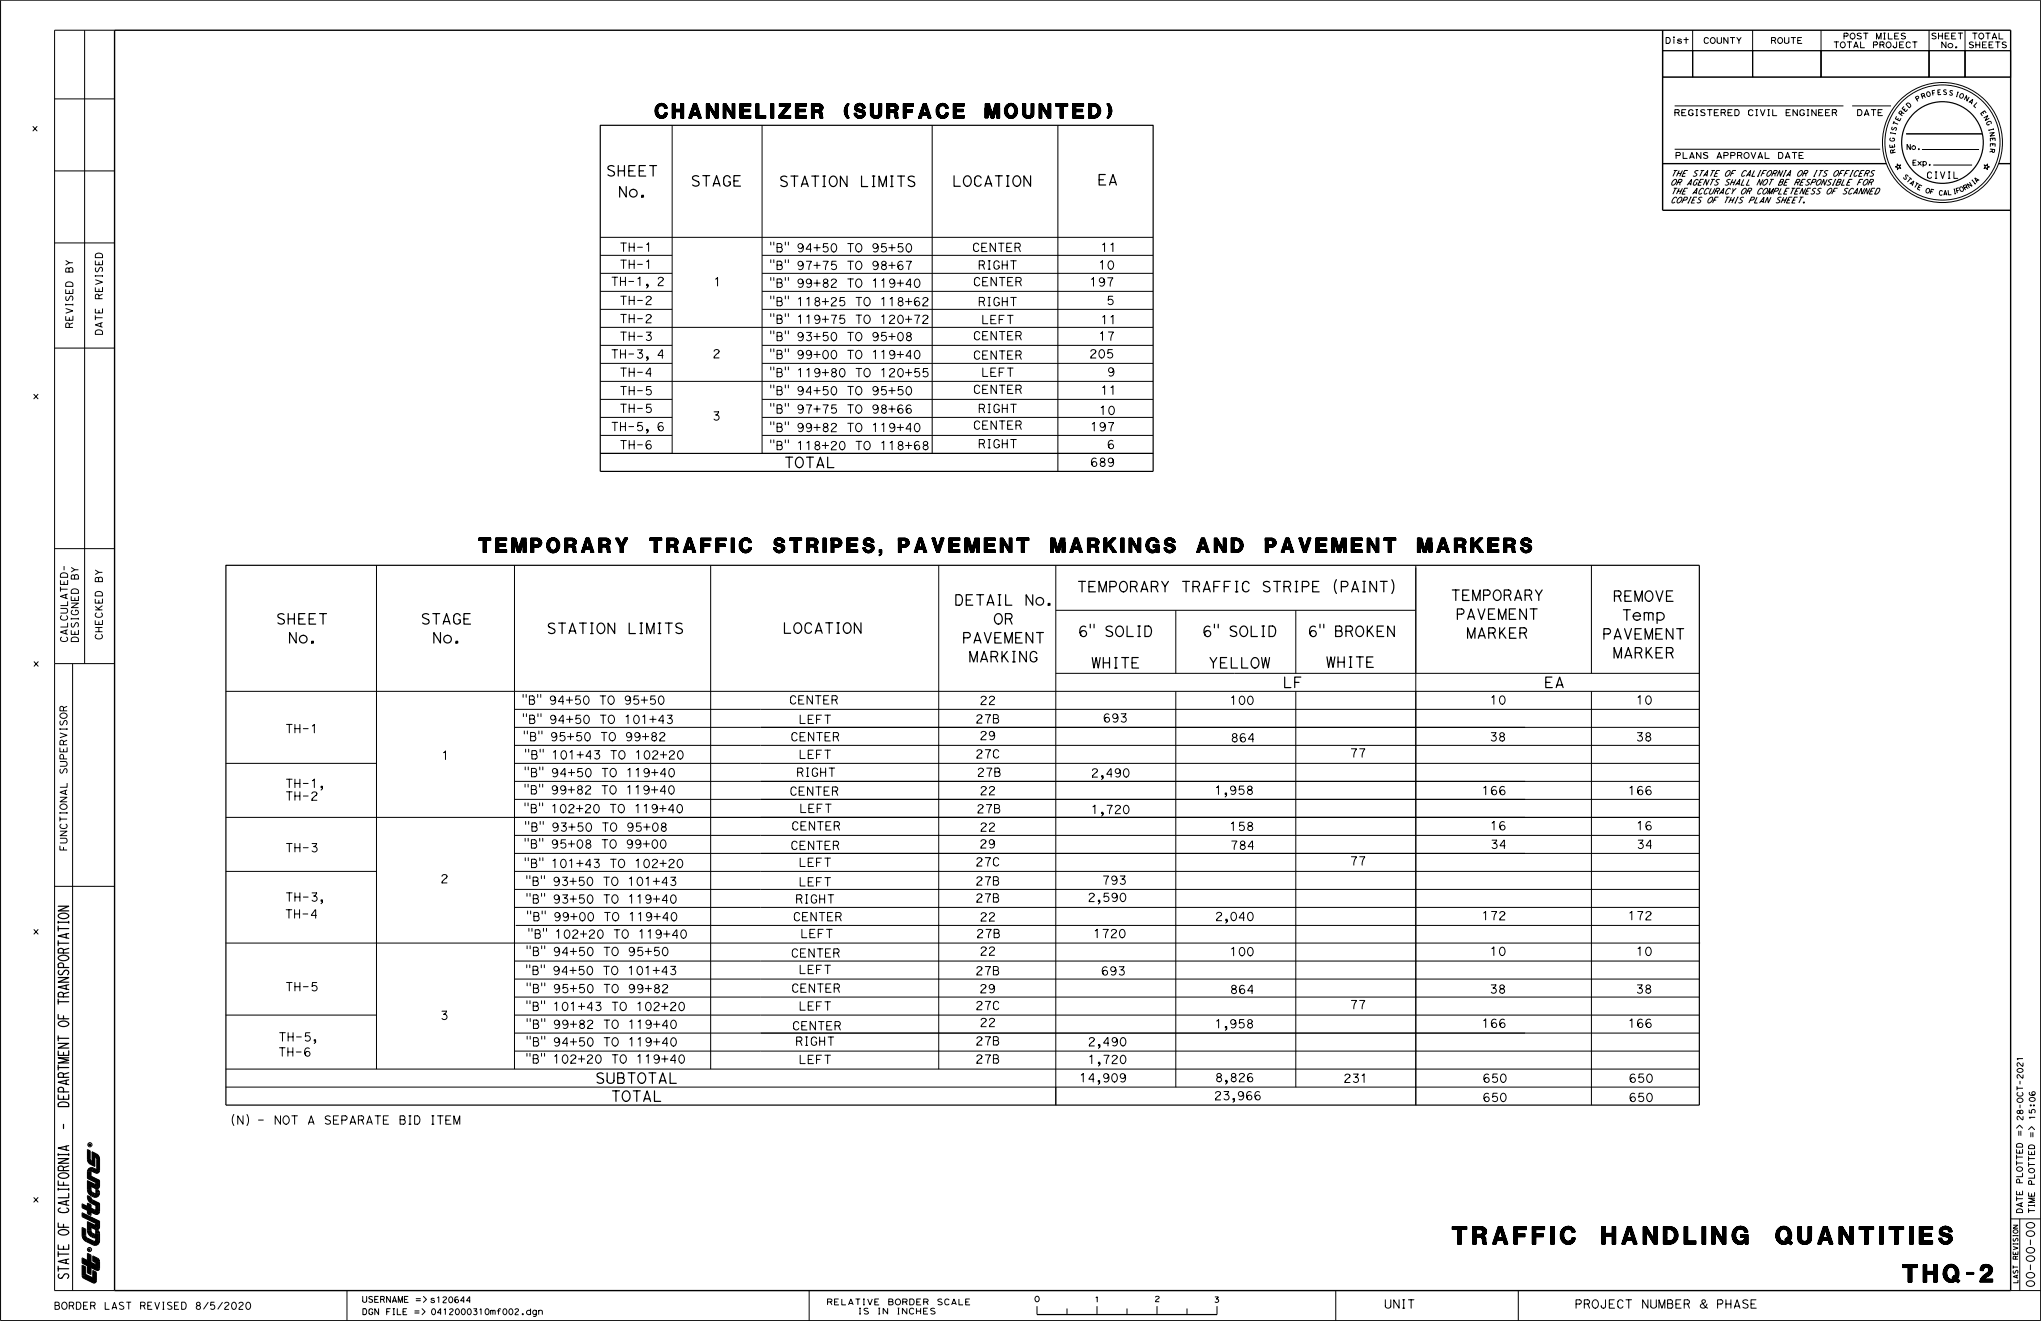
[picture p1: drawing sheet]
<svg xmlns="http://www.w3.org/2000/svg" width="432mm" height="279mm" viewBox="0 0 432 279" stroke-linecap="round" stroke-linejoin="round" font-family="sans-serif">
<g fill="none" stroke="#000" stroke-width=".21">
<path d="M.1 0h431.6v279.3h-431.6zM17.9 6.4v134M24.2 6.4h-12.7v266.6h12.7M351.7 10.7h6.4v5.6h-6.4zM351.7 16.3h73.7M351.7 10.7h73.7M358.1 6.4v9.9M358.1 10.7h12.7v5.6h-12.7zM370.8 10.7h14.5v5.6h-14.5zM370.8 6.4v9.9M385.3 6.4v9.9M385.3 10.7h22.8v5.6h-22.8z"/>
<path d="M407.7 19.5a.45 .45 0 0 1 .7 .3 .45 .45 0 0 1-.6 .5l-.2-.3zM408.1 6.4v9.9M408.1 10.7h7.6v5.6h-7.6zM409.3 19.6l-.4 .1M409.4 19.1l-.6 .1 .1 1M410.4 19.5h-.4M410.5 19h-.5v1h.7M411.8 19.1a.32 .32 0 0 0-.4-.1 .32 .32 0 0 0-.2 .4 .32 .32 0 0 0 .4 .1 .3 .3 0 0 1 .1 .5 .3 .3 0 0 1-.5-.1M413.1 19.3a.31 .31 0 0 0-.3-.2 .31 .31 0 0 0-.3 .4 .31 .31 0 0 0 .4 .2l.2 .2-.2 .2-.5-.1M414.1 19.4l.3 .1M414.2 19.5l-.3 .9M414.8 19.9a.46 .46 0 0 1 .6 .4 .46 .46 0 0 1-.6 .5l-.2-.4z"/>
<path d="M415.7 6.4v9.9M415.7 10.7h9.7v5.6h-9.7zM11.5 20.9h12.7M11.5 36.1h12.7M142.2 26.5v69.4M161.2 26.5v69.4M197.2 26.5v69.4M223.8 26.5v73.2M354.3 31.6h43.5M354.3 22.4h35.7M391.8 22.4h8.3M393 23.2h.5a.67 .67 0 0 1 .4 .6 .67 .67 0 0 1-.4 .7h-.5z"/>
<path d="M394.4 24.5l.5-1.3 .5 1.3M394.6 24.1h.7M395.9 23.2h1M396.4 23.2v1.3M397.3 23.8h.6M398.2 23.2h-.9v1.3h.9M401.4 34.7l.3 .3 .4-.1-.3 .4 .3 .3-.4-.1-.3 .4v-.5l-.4-.1 .4-.2zM402.3 23.9v-.3l-.2-.1-.4 .4 .8 .6M402.8 22.5l-.4 .4 .8 .7 .4-.4M402.9 24l-.6-.1-.2 .3M403.1 23l-.3 .3M403.3 22.1l.2-.3a.57 .57 0 0 1 .6 .2 .57 .57 0 0 1 .1 .6l-.3 .2z"/>
<path d="M403.3 28.3h16M403.7 37.4a.32 .32 0 0 0-.2-.4 .32 .32 0 0 0-.4 .2 .32 .32 0 0 0 .2 .4v.2l-.2 .1-.4-.4M404 37.5l.5 .5M404 38.9l.9-.6-.3 1M404.2 37.7l-.7 .8M404.2 38.8l.5 .3M405.4 38.6l.5 .4M405.5 21l.4-.3-.1-.3-.6 .2 .5 .8M405.6 38.8l-.5 .8M405.9 39.5l.3 .2M406.6 20.4l.4-.2 .4 .4M406.6 31.6h12.1"/>
<path d="M406.6 39.3l-.5-.2-.5 .9 .6 .3M407 20.2l.1-.1-.1-.3-.6 .1 .4 1M409 34.9h8.2M413.5 40l.1 1M413.6 40h-.3M413.8 20.4l.3 .1M414.4 39.7l-.6 .2 .3 1M414.7 39.6a.45 .45 0 0 1 .7 .3 .45 .45 0 0 1-.5 .6l-.3-.4zM415.6 39.8l.3-.2 .5 .3M415.9 39.6l.1-.3-.1-.2-.6 .2 .5 .9M416.5 21.7l.9-.7-.3 1M416.6 20.5l-.5 .9-.1-1.2-.4 .9"/>
<path d="M416.7 38.5l.5 .9-1.1-.5 .6 .8M416.7 21.5l.5 .3M417.2 38.1l.7 .8M417.3 38l-.1 .2M418 38.8l-.2 .2M418.3 21.7l-.7 .7 .4 .4M418.5 38l-.4 .4M418.7 38.1l-.9-.5 .4 1M419.4 23.7l.3 .4M419.8 34.9l.4 .1 .3-.3v.4l.4 .2-.4 .1-.1 .5-.2-.4-.5 .1 .3-.3zM420.2 23.9l-.3-.5-.9 .6 .4 .5M11.5 51.4h12.7"/>
<path d="M14 59.8l.5-.2 .7 .1 .2 .3v.6h-1.5zM20.3 53.8l.5-.3 .6 .2 .3 .2v.6h-1.5zM127 57.8h15.2M127 50.2h117M127 54h15.2M161.2 57.8h82.8M161.2 54h82.8M413.8 41h-.3M414.4 40.3l-.4 .1M11.5 73.6h12.7M13.9 64.4h1.5M13.9 64.2v.4"/>
<path d="M14 62.7a.45 .45 0 0 0-.2 .6 .45 .45 0 0 0 .6 .2l.1-.2a.5 .5 0 0 1 .2-.6 .5 .5 0 0 1 .6 0l.1 .4-.2 .5M15.4 64.2v.4M20.3 70l.5-.2 .6 .1 .3 .3v.5h-1.5zM127 65.4h15.2M127 61.6h15.2M127 69.2h117M127 73h15.2M127 76.9h15.2M161.2 65.4h82.8M161.2 61.6h82.8M161.2 73h82.8M161.2 76.9h82.8"/>
<path d="M127 95.9h117M127 80.7h117M127 84.5h15.2M127 88.3h15.2M127 92.1h15.2M161.2 84.5h82.8M161.2 88.3h82.8M161.2 92.1h82.8M11.5 116h12.7M79.7 119.6v106.5M108.8 119.6v106.5M150.4 119.6v106.5"/>
<path d="M198.6 119.6v106.5M223.4 119.6v114.1M299.5 119.6v114.1M336.7 119.6v22.8M13.1 130.2a.55 .55 0 0 0-.2 .8 .55 .55 0 0 0 .7 .2 .52 .52 0 0 0 .7-.4 .52 .52 0 0 0-.3-.6M14.3 127.2v.9h-1.5M15.1 130.9h1.5M15.1 130.7v.4M15.1 127.6h1.5l-1.5 .9h1.5M15.4 129.1a.55 .55 0 0 0-.2 .7 .55 .55 0 0 0 .7 .2 .52 .52 0 0 0 .7-.3 .52 .52 0 0 0-.3-.6h-.3v.2M16.6 130.7v.4M20.1 133.6h1.6"/>
<path d="M20.1 132.7h1.6M20.3 125.3l.5-.2 .6 .1 .3 .3v.5h-1.6zM20.9 132.7v.9M223.4 129.1h76.1M248.8 129.1v13.3M274.1 129.1v13.3M11.5 140.4h12.7M12.7 154v.4M12.7 154.2h1.5M12.8 152.5a.45 .45 0 0 0-.2 .5 .45 .45 0 0 0 .6 .3l.1-.3a.5 .5 0 0 1 .2-.5 .5 .5 0 0 1 .6 0l.1 .4-.2 .4M12.8 151a.69 .69 0 0 1 1-.2 .69 .69 0 0 1 .2 1 .7 .7 0 0 1-.9 .1 .7 .7 0 0 1-.3-.9zM14.2 154v.4"/>
<path d="M15.4 140.4v132.6M47.8 146.2h311.7M108.8 153.8h250.7M108.8 157.6h250.7M108.8 150h250.7M223.4 142.4h136.1M248.8 146.2v83.7M274.1 146.2v83.7M336.7 146.2v87.5M12.7 172.7v1M12.7 173.2h1.5M13 174.3a.55 .55 0 0 0-.2 .8 .55 .55 0 0 0 .7 .1 .52 .52 0 0 0 .7-.3 .52 .52 0 0 0-.3-.6"/>
<path d="M13.4 160.5v-.6a.39 .39 0 0 0-.3-.3 .39 .39 0 0 0-.4 .3v.6h1.5M14.2 165.6v.9h-1.5M47.8 161.5h31.9M47.8 172.9h311.7M108.8 161.5h250.7M108.8 165.3h250.7M108.8 169.1h250.7M108.8 176.7h250.7M11.5 187.5h12.7M47.8 184.3h31.9M47.8 199.5h311.9M108.8 191.9h250.7"/>
<path d="M108.8 180.5h250.7M108.8 188.1h250.7M108.8 184.3h250.7M109.1 195.7h250.4M47.8 214.7h31.9M108.8 203.3h250.7M108.8 207.1h250.7M108.8 218.5h250.7M108.8 210.9h250.7M108.8 214.7h250.7M47.8 226.1h311.7M47.8 229.9h311.7"/>
<path d="M108.8 222.3h250.7M427.4 228.6v.7M428 223.9h-1.3l.3 .3M428 236.1v.7l-.5-.3a.43 .43 0 0 0-.7-.3l-.1 .4 .3 .2M428 224.8v.7l-.5-.3a.43 .43 0 0 0-.7-.3l-.1 .3 .3 .3M430.6 236.3h-1.3l.2 .3M427.9 248.1v.8h-1.3M430.4 248.4v.8h-1.2M430.4 253.4h-1.2l1.2 .5-1.2 .4h1.2M73.4 273v6.3M171.2 273v6.3M225.7 276.8v1.2"/>
<path d="M238.4 276.8v1.2M251.1 276.8v1.2M282.6 273v6.3M321.2 273v6.3"/>
<circle cx="411" cy="30.1" r="12.7"/>
<circle cx="411" cy="30.1" r="12.2"/>
<circle cx="427" cy="235.2" r=".31"/>
<circle cx="427.6" cy="235.2" r=".36"/>
</g>
<g fill="none" stroke="#000" stroke-width=".25">
<path d="M127 26.5h117v73.2h-117zM47.8 119.6h311.7v114.1h-311.7zM12.3 191.7h2.2l-2.2 1h2.2M12.4 193.5l.6-.3a1.09 1.09 0 0 1 1.5 .6 1.44 1.44 0 0 1-2.2 0zM14 197.6v.7M14.5 197.4l-2.2 .6 2.2 .5M12.3 206.8h2.2l-2.2 .9h2.2M12.4 216.3l.6-.3a1.09 1.09 0 0 1 1.5 .6 1.44 1.44 0 0 1-2.2 0zM12.4 202.4l.6-.3a1.09 1.09 0 0 1 1.5 .6 1.44 1.44 0 0 1-2.2 0zM14 208.4v.8M14.5 208.3l-2.2 .5 2.2 .5M12.3 220.7h2.2l-2.2 1h2.2"/>
<path d="M14 228.5v.8M14.5 228.4l-2.2 .5 2.2 .5M14.5 223.7h-2.2l2.2 .6-2.2 .5h2.2M12.3 245.1h2.2l-2.2 .9h2.2M219.4 278h38.1"/>
<circle cx="411" cy="30.1" r="8.6"/>
</g>
<path d="M24.2 6.4h401.2v266.6h-401.2zM351.7 6.4v38.1h73.7M351.7 34.6h47.4M422.8 34.6h2.6" fill="none" stroke="#000" stroke-width=".3"/>
<text font-size="25.4" x="17.1" y="263.7">I</text>
<text font-size="22.9" x="425.4" y="272.8">r</text>
<text font-size="8.5" x="17" y="271.7">It</text>
<text font-size="6.7" x="392.8" y="31">°'&quot;1,~\1</text>
<text font-size="6.5" x="407.5" y="44.2">-</text>
<g font-size="5.2">
<text x="307.2" y="263.4">TRAFFIC</text>
<text x="338.7" y="263.4">HANDLING</text>
<text x="375.6" y="263.4">QUANTITIES</text>
<text x="402.5" y="271.2">THQ-2</text>
</g>
<g font-size="5.1">
<text x="138.5" y="25.1">CHANNELIZER</text>
<text x="178.6" y="25.1">&lt;SURFACE</text>
<text x="208.4" y="25.1">MOUNTED&gt;</text>
<text x="101.2" y="117">TEMPORARY</text>
<text x="137.4" y="117">TRAFFIC</text>
<text x="163.6" y="117">STRIPES, PAVEMENT</text>
<text x="222.2" y="117">MARKINGS</text>
<text x="253.1" y="117">AND</text>
<text x="267.7" y="117">PAVEMENT</text>
<text x="299.8" y="117">MARKERS</text>
</g>
<g font-size="4.3">
<text x="128.4" y="37.4">SHEET</text>
<text x="166.1" y="99.2">TOTAL</text>
<text x="228.1" y="125.4">TEMPORARY TRAFFIC STRIPE (PAINT)</text>
<text x="202.1" y="128.2">DETAIL No.</text>
<text x="307.1" y="127.2">TEMPORARY</text>
<text x="308.1" y="131.2">PAVEMENT</text>
<text x="341.4" y="127.5">REMOVE</text>
<text x="343.3" y="131.4">Temp</text>
<text x="58.6" y="132.3">SHEET</text>
<text x="61.2" y="136.2">No.</text>
<text x="89.2" y="132.3">STAGE</text>
<text x="91.7" y="136.2">No.</text>
<text x="115.8" y="134.3">STATION LIMITS</text>
<text x="165.8" y="134.2">LOCATION</text>
<text x="203.7" y="136.2">PAVEMENT</text>
<text x="210.2" y="132.3">OR</text>
<text x="228.3" y="134.9">6</text>
<text x="233.8" y="134.9">SOLID</text>
<text x="254.5" y="134.9">6</text>
<text x="260.1" y="134.9">SOLID</text>
<text x="276.8" y="134.9">6</text>
<text x="282.4" y="134.9">BROKEN</text>
<text x="310.3" y="135.3">MARKER</text>
<text x="339.2" y="135.4">PAVEMENT</text>
<text x="205" y="140.3">MARKING</text>
<text x="231" y="141.5">WHITE</text>
<text x="255.8" y="141.5">YELLOW</text>
<text x="280.6" y="141.4">WHITE</text>
<text x="341.3" y="139.4">MARKER</text>
<text x="271.7" y="145.7">LF</text>
<text x="326.9" y="145.7">EA</text>
</g>
<text font-size="4" x="18.5" y="265.8">•</text>
<text font-size="3.5" x="12.1" y="196.6">;::</text>
<g font-size="3.4">
<text x="130.9" y="41.9">No.</text>
<text x="146.3" y="39.6">STAGE</text>
<text x="165" y="39.7">STATION</text>
<text x="182" y="39.7">LIMITS</text>
<text x="201.7" y="39.6">LOCATION</text>
<text x="232.3" y="39.3">EA</text>
<text x="126.2" y="229.4">SUBTOTAL</text>
<text x="129.4" y="233.2">TOTAL</text>
</g>
<text font-size="3.2" x="426.5" y="240.5">&quot;&quot;</text>
<g font-size="3.1">
<text x="20.1" y="59.8">;:</text>
<text x="425.8" y="265.4">~o</text>
</g>
<g font-size="3">
<text x="12.6" y="172.3">2</text>
<text x="426.7" y="228.3">2</text>
</g>
<text font-size="2.9" x="359.6" y="277">&amp; PHASE</text>
<g font-size="2.7">
<text x="131.2" y="53.3">TH-1</text>
<text x="162.9" y="53.4">&quot;B&quot; 94+50</text>
<text x="179.3" y="53.5">TO</text>
<text x="184.5" y="53.5">95+50</text>
<text x="205.8" y="53.3">CENTER</text>
<text x="233.1" y="53.3">11</text>
<text x="131.2" y="56.9">TH-1</text>
<text x="162.9" y="57.1">&quot;B&quot; 97+75</text>
<text x="179.3" y="57.2">TO</text>
<text x="184.5" y="57.2">98+67</text>
<text x="207" y="57.1">RIGHT</text>
<text x="232.6" y="57.1">10</text>
<text x="129.3" y="60.5">TH-1,</text>
<text x="131.2" y="64.5">TH-2</text>
<text x="139.2" y="60.5">2</text>
<text x="151.2" y="60.6">1</text>
<text x="162.9" y="60.9">&quot;B&quot; 99+82</text>
<text x="162.9" y="64.7">&quot;B&quot; 118+25</text>
<text x="179.3" y="61">TO</text>
<text x="181.1" y="64.7">TO</text>
<text x="184.6" y="61">119+40</text>
<text x="186.4" y="64.7">118+62</text>
<text x="206" y="60.6">CENTER</text>
<text x="207" y="64.8">RIGHT</text>
<text x="230.8" y="60.7">197</text>
<text x="234.3" y="64.6">5</text>
<text x="131.2" y="68.3">TH-2</text>
<text x="162.9" y="68.5">&quot;B&quot; 119+75</text>
<text x="181.1" y="68.5">TO</text>
<text x="186.4" y="68.5">120+72</text>
<text x="207.8" y="68.6">LEFT</text>
<text x="233.2" y="68.7">11</text>
<text x="129.3" y="75.9">TH-3, 4</text>
<text x="131.2" y="72.1">TH-3</text>
<text x="151" y="75.9">2</text>
<text x="162.9" y="72.2">&quot;B&quot; 93+50</text>
<text x="162.9" y="76">&quot;B&quot; 99+00</text>
<text x="179.3" y="72.2">TO</text>
<text x="179.3" y="76">TO</text>
<text x="184.5" y="72.2">95+08</text>
<text x="184.7" y="76">11 9+40</text>
<text x="206" y="72.1">CENTER</text>
<text x="206" y="76.2">CENTER</text>
<text x="230.7" y="75.9">205</text>
<text x="232.6" y="72.2">17</text>
<text x="131.2" y="79.7">TH-4</text>
<text x="131.2" y="83.6">TH-5</text>
<text x="162.9" y="79.8">&quot;B&quot; 11 9+80</text>
<text x="162.9" y="83.6">&quot;B&quot; 94+50</text>
<text x="179.3" y="83.7">TO</text>
<text x="181.1" y="79.8">TO</text>
<text x="184.5" y="83.7">95+50</text>
<text x="186.4" y="79.8">120+55</text>
<text x="206" y="83.5">CENTER</text>
<text x="207.8" y="79.8">LEFT</text>
<text x="233.2" y="83.6">11</text>
<text x="234.4" y="79.7">9</text>
<text x="131.2" y="87.3">TH-5</text>
<text x="151" y="89.1">3</text>
<text x="162.9" y="87.5">&quot;B&quot; 97+75</text>
<text x="179.3" y="87.5">TO</text>
<text x="184.5" y="87.5">98+66</text>
<text x="207" y="87.5">RIGHT</text>
<text x="232.8" y="87.9">10</text>
<text x="129.3" y="91.3">TH-5, 6</text>
<text x="131.2" y="95.1">TH-6</text>
<text x="162.9" y="91.5">&quot;B&quot; 99+82</text>
<text x="162.9" y="95.2">&quot;B&quot; 118+20</text>
<text x="179.3" y="91.5">TO</text>
<text x="181.1" y="95.3">TO</text>
<text x="184.7" y="91.5">11 9+40</text>
<text x="186.4" y="95.3">118+68</text>
<text x="206" y="91">CENTER</text>
<text x="207" y="95">RIGHT</text>
<text x="231" y="91.4">197</text>
<text x="234.4" y="95.1">6</text>
<text x="230.8" y="98.9">689</text>
<text x="110.5" y="149.1">&quot;B&quot; 94+50</text>
<text x="126.9" y="149.1">TO</text>
<text x="132.2" y="149.1">95+50</text>
<text x="167.1" y="149.2">CENTER</text>
<text x="207.5" y="149.3">22</text>
<text x="260.4" y="149.2">100</text>
<text x="315.4" y="149.2">10</text>
<text x="346.4" y="149.2">10</text>
<text x="60.5" y="155.1">TH-1</text>
<text x="110.6" y="153.2">&quot;B&quot; 94+50</text>
<text x="126.9" y="153.2">TO</text>
<text x="132.3" y="153.2">101 +43</text>
<text x="169.2" y="153.2">LEFT</text>
<text x="206.6" y="153.1">27B</text>
<text x="233.5" y="153">693</text>
<text x="93.7" y="160.9">1</text>
<text x="110.8" y="156.9">&quot;B&quot; 95+50</text>
<text x="111.1" y="160.7">&quot;B&quot; 101 +43</text>
<text x="127.1" y="156.9">TO</text>
<text x="129.2" y="160.7">TO</text>
<text x="132.4" y="156.9">99+82</text>
<text x="134.5" y="160.7">102+20</text>
<text x="167.4" y="157">CENTER</text>
<text x="169.2" y="160.7">LEFT</text>
<text x="206.6" y="160.6">27C</text>
<text x="207.5" y="156.7">29</text>
<text x="260.6" y="157.1">864</text>
<text x="285.8" y="160.3">77</text>
<text x="315.4" y="157">38</text>
<text x="346.3" y="157">38</text>
<text x="60.5" y="166.7">TH-1,</text>
<text x="111" y="164.4">&quot;B&quot; 94+50</text>
<text x="127.3" y="164.4">TO</text>
<text x="132.6" y="164.4">119+40</text>
<text x="168.6" y="164.4">RIGHT</text>
<text x="206.9" y="164.4">27B</text>
<text x="231" y="164.6">2,490</text>
<text x="60.5" y="169.3">TH-2</text>
<text x="110.9" y="168.1">&quot;B&quot; 99+82</text>
<text x="110.9" y="172">&quot;B&quot; 102+20</text>
<text x="127.3" y="168.1">TO</text>
<text x="129" y="172">TO</text>
<text x="132.6" y="168.1">11 9+40</text>
<text x="134.4" y="172">11 9+40</text>
<text x="167.2" y="168.5">CENTER</text>
<text x="169.3" y="172">LEFT</text>
<text x="206.8" y="172.1">27B</text>
<text x="207.5" y="168.4">22</text>
<text x="231" y="172.3">1,720</text>
<text x="257.2" y="168.3">1,958</text>
<text x="313.7" y="168.3">166</text>
<text x="344.7" y="168.3">166</text>
<text x="110.9" y="179.6">&quot;B&quot; 95+08</text>
<text x="111.1" y="176">&quot;B&quot; 93+50</text>
<text x="127.3" y="179.6">TO</text>
<text x="127.4" y="176">TO</text>
<text x="132.6" y="179.6">99+00</text>
<text x="132.7" y="176">95+08</text>
<text x="167.4" y="179.9">CENTER</text>
<text x="167.6" y="175.8">CENTER</text>
<text x="207.4" y="179.6">29</text>
<text x="207.5" y="176.1">22</text>
<text x="260.3" y="175.9">158</text>
<text x="260.5" y="179.9">784</text>
<text x="315.5" y="175.7">16</text>
<text x="315.6" y="179.6">34</text>
<text x="346.4" y="175.7">16</text>
<text x="346.5" y="179.6">34</text>
<text x="60.5" y="180.3">TH-3</text>
<text x="111" y="183.7">&quot;B&quot; 101 +43</text>
<text x="129.1" y="183.7">TO</text>
<text x="134.4" y="183.7">102+20</text>
<text x="169.2" y="183.5">LEFT</text>
<text x="206.6" y="183.4">27C</text>
<text x="285.8" y="183.3">77</text>
<text x="60.5" y="190.8">TH-3,</text>
<text x="93.4" y="187">2</text>
<text x="111.3" y="187.4">&quot;B&quot; 93+50</text>
<text x="111.4" y="191.2">&quot;B&quot; 93+50</text>
<text x="127.6" y="187.5">TO</text>
<text x="127.7" y="191.2">TO</text>
<text x="133" y="187.5">101+43</text>
<text x="133.1" y="191.2">119+40</text>
<text x="168.4" y="191.3">RIGHT</text>
<text x="169.2" y="187.6">LEFT</text>
<text x="206.6" y="187.4">27B</text>
<text x="206.6" y="191.1">27B</text>
<text x="230.3" y="191">2,590</text>
<text x="233.4" y="187.3">793</text>
<text x="60.4" y="194.4">TH-4</text>
<text x="111.5" y="195">&quot;B&quot; 99+00</text>
<text x="127.8" y="195">TO</text>
<text x="133.2" y="195">11 9+40</text>
<text x="167.9" y="195.1">CENTER</text>
<text x="207.5" y="195.1">22</text>
<text x="257.2" y="195">2,040</text>
<text x="313.8" y="194.8">172</text>
<text x="344.7" y="194.8">172</text>
<text x="111.4" y="202.3">&quot;B&quot; 94+50</text>
<text x="111.8" y="198.6">&quot;B&quot;</text>
<text x="117.7" y="198.6">102+20</text>
<text x="127.7" y="202.3">TO</text>
<text x="129.8" y="198.6">TO</text>
<text x="133" y="202.3">95+50</text>
<text x="135.3" y="198.6">119+40</text>
<text x="167.5" y="202.7">CENTER</text>
<text x="169.5" y="198.6">LEFT</text>
<text x="206.7" y="198.6">27B</text>
<text x="207.5" y="202.3">22</text>
<text x="231.5" y="198.6">1720</text>
<text x="260.4" y="202.4">100</text>
<text x="315.4" y="202.3">10</text>
<text x="346.4" y="202.3">10</text>
<text x="12.1" y="205">a..</text>
<text x="60.5" y="209.7">TH-5</text>
<text x="111.3" y="206.3">&quot;B&quot; 94+50</text>
<text x="127.6" y="206.3">TO</text>
<text x="133" y="206.3">101 +43</text>
<text x="169.2" y="206.2">LEFT</text>
<text x="206.6" y="206.5">27B</text>
<text x="233" y="206.5">693</text>
<text x="93.4" y="215.9">3</text>
<text x="111.4" y="210.1">&quot;B&quot; 95+50</text>
<text x="111.4" y="213.9">&quot;B&quot; 101 +43</text>
<text x="127.7" y="210.1">TO</text>
<text x="129.4" y="213.9">TO</text>
<text x="133" y="210.1">99+82</text>
<text x="134.8" y="213.9">102+20</text>
<text x="167.6" y="210.1">CENTER</text>
<text x="169.2" y="213.9">LEFT</text>
<text x="206.6" y="213.8">27C</text>
<text x="207.4" y="210.2">29</text>
<text x="260.5" y="210.4">864</text>
<text x="285.8" y="213.7">77</text>
<text x="315.4" y="210.3">38</text>
<text x="346.3" y="210.3">38</text>
<text x="59" y="220.4">TH-5,</text>
<text x="111.4" y="217.7">&quot;B&quot; 99+82</text>
<text x="111.4" y="221.5">&quot;B&quot; 94+50</text>
<text x="127.7" y="217.7">TO</text>
<text x="127.7" y="221.5">TO</text>
<text x="133.1" y="217.7">11 9+40</text>
<text x="133.1" y="221.5">11 9+40</text>
<text x="167.7" y="218.1">CENTER</text>
<text x="168.4" y="221.4">RIGHT</text>
<text x="206.6" y="221.3">27B</text>
<text x="207.5" y="217.4">22</text>
<text x="230.3" y="221.5">2,490</text>
<text x="257.3" y="217.7">1,958</text>
<text x="313.7" y="217.6">166</text>
<text x="344.7" y="217.6">166</text>
<text x="12.2" y="223.5">w</text>
<text x="59" y="223.5">TH-6</text>
<text x="117.2" y="225.1">102+20</text>
<text x="129.4" y="225.1">TO</text>
<text x="134.8" y="225.1">119+40</text>
<text x="169.2" y="225.2">LEFT</text>
<text x="206.6" y="225.1">27B</text>
<text x="230.4" y="225.2">1,720</text>
<text x="12.1" y="231.3">a..</text>
<text x="228.6" y="229.1">14,909</text>
<text x="257.1" y="232.9">23,966</text>
<text x="257.3" y="229.1">8,826</text>
<text x="284.5" y="229.2">231</text>
<text x="313.8" y="229.2">650</text>
<text x="313.8" y="233.2">650</text>
<text x="344.7" y="229.2">650</text>
<text x="344.7" y="233.2">650</text>
<text x="49" y="237.9">(N) -</text>
<text x="58.1" y="237.9">NOT</text>
<text x="65.2" y="238.1">A SEPARATE</text>
<text x="84.5" y="238.1">BID</text>
<text x="91.2" y="238.1">ITEM</text>
<text x="12.2" y="264.5">w</text>
<text x="11.6" y="277.2">BORDER</text>
<text x="22.2" y="277.1">LAST REV ISED</text>
<text x="41.5" y="277.1">8/5/2020</text>
<text x="292.9" y="277">UNIT</text>
<text x="333.3" y="277">PROJECT</text>
<text x="347.4" y="277">NUMBER</text>
</g>
<g font-size="2.6">
<text x="112.7" y="224.4">8</text>
<text x="12.2" y="232.8">w</text>
</g>
<g font-size="2.5">
<text x="12.2" y="201.8">c:::</text>
<text x="12.2" y="211.1">c:::</text>
<text x="12.2" y="228.2">c:::</text>
</g>
<text font-size="2.4" x="429.4" y="234.6">..</text>
<g font-size="2.3">
<text x="426.5" y="244.3">Ww</text>
<text x="12.2" y="247.9">c:::</text>
<text x="426.5" y="248.1">Oo</text>
<text x="426.5" y="253.1">Ww</text>
<text x="175.1" y="276.2">R[L ATIV[</text>
<text x="181.7" y="278.2">IS</text>
<text x="185.8" y="278.2">IN INC H~S</text>
<text x="188" y="276.2">BORD[ R SC AL[</text>
</g>
<g font-size="2.2">
<text x="13.8" y="66.5">&gt;</text>
<text x="12.7" y="156.4">&gt;</text>
<text x="426.5" y="246.9">&gt;--r-</text>
<text x="426.5" y="255.7">«-</text>
</g>
<g font-size="2.1">
<text x="20.1" y="56.1">w</text>
<text x="13.9" y="62.2">w</text>
<text x="20.1" y="61.8">w</text>
<text x="13.9" y="67.9">w</text>
<text x="20.1" y="69.3">&lt;t</text>
<text x="20.1" y="66.3">w</text>
<text x="12.7" y="123.8">w</text>
<text x="12.7" y="127">&lt;t w</text>
<text x="20.1" y="127.7">w</text>
<text x="12.7" y="134.4">&lt;t w</text>
<text x="20.1" y="132.2">w</text>
<text x="12.7" y="168.2">&lt;t</text>
<text x="426.7" y="232">uw</text>
</g>
<g font-size="2">
<text x="352.3" y="9.5">Dist I</text>
<text x="360.4" y="9.4">COUNTY</text>
<text x="374.7" y="9.3">ROUTE</text>
<text x="387.9" y="10.2">TOTAL</text>
<text x="390" y="8.5">POST</text>
<text x="396.2" y="10.2">PROJECT</text>
<text x="396.8" y="8.5">MILES</text>
<text x="408" y="8.5">ISHEETI</text>
<text x="410.7" y="10.2">No.</text>
<text x="416.5" y="10.2">SHEETS</text>
<text x="417.3" y="8.5">TOTAL</text>
<text x="354.3" y="24.6">REGISTERED</text>
<text x="369.8" y="24.6">CIVIL</text>
<text x="377.7" y="24.6">ENGINEER</text>
<text x="354.4" y="33.6">PLANS</text>
<text x="363.1" y="33.6">APPROVAL</text>
<text x="376.2" y="33.6">DATE</text>
<text x="407.6" y="37.4">CIVIL</text>
<text x="13.9" y="56.4">&gt;-</text>
<text x="13.5" y="121.6">' &gt;-</text>
<text x="20.1" y="121.8">&gt;-</text>
<text x="426.7" y="233.2">oo</text>
<text x="76.6" y="275.7">USERNAME =&gt;s12064</text>
<text x="98.7" y="275.7">4</text>
<text x="231.7" y="275.7">1</text>
<text x="76.6" y="278.3">DGN</text>
<text x="81.7" y="278.3">FILE=&gt; 0412000310mf002 . dgn</text>
</g>
<g font-size="1.9">
<text x="404.7" y="35.1">Exp. _ _</text>
<text x="353.6" y="39.3">OR ACENTS SHALL</text>
<text x="353.8" y="37.4">THE STATE OF CALIFORNIA OR ITS OFFICERS</text>
<text x="353.8" y="41.1">THE ACCURACY OR COMPLETENESS OF SCANNED</text>
<text x="371.7" y="39.3">NOT BE RESPONSIBLE FOR</text>
<text x="353.7" y="43">COPIES OF THIS PLAN SHEET.</text>
<text x="13.8" y="57.6">m</text>
<text x="12.7" y="122.4">Om</text>
<text x="20.1" y="123.2">m</text>
<text x="20.1" y="130.7">u</text>
<text x="20.1" y="135.3">u</text>
<text x="12.7" y="169.7">z</text>
<text x="12.7" y="176.9">z</text>
<text x="425.8" y="270.4">';)</text>
</g>
<g font-size="1.8">
<text x="20.1" y="67.8">f-</text>
<text x="12.7" y="125.4">f-o</text>
<text x="12.7" y="135.9">uo</text>
<text x="12.1" y="200.3">I-</text>
<text x="12.1" y="212.7">I-</text>
<text x="12.1" y="220.5">I-</text>
<text x="12.1" y="226.6">I-</text>
<text x="12.2" y="234.3">Cl</text>
<text x="426.5" y="245.5">f- f-</text>
<text x="12.1" y="266.1">I-</text>
<text x="12.1" y="269.2">I-</text>
</g>
<g font-size="1.7">
<text x="7.1" y="84.6">X</text>
<text x="13.3" y="239">I</text>
<text x="429.4" y="268.7">I</text>
<text x="218.9" y="275.6">0</text>
<text x="244.4" y="275.6">2</text>
<text x="257" y="275.7">3</text>
<text x="219.3" y="277.8">I</text>
<text x="232" y="277.8">I</text>
<text x="244.7" y="277.8">I</text>
<text x="257.4" y="277.8">I</text>
</g>
<g font-size="1.6">
<text x="20.1" y="63.3">Ct'.</text>
<text x="13.9" y="69.4">Ct'.</text>
<text x="12.8" y="130">::J 0</text>
<text x="7.2" y="141.1">X</text>
<text x="12.7" y="162.2">::J</text>
<text x="12.7" y="178.4">::J</text>
<text x="12.2" y="215.8">LL.</text>
<text x="427.3" y="234.6">'</text>
<text x="12.1" y="250.9">LL.</text>
<text x="7.1" y="254.6">X</text>
<text x="12.1" y="259.9">LL.</text>
</g>
<g font-size="1.5">
<text x="6.9" y="27.8">X</text>
<text x="407.4" y="41.1">OF CAL</text>
<text x="12.7" y="150.5">'Jc:</text>
<text x="12.7" y="157.7">'Jc:</text>
<text x="12.7" y="158.9">_u</text>
<text x="7.1" y="197.8">X</text>
<text x="427" y="240.5">II</text>
<text x="429.5" y="240.5">11</text>
</g>
<g font-size="1.4">
<text x="20.1" y="57.6">Ul</text>
<text x="12.2" y="206.2">V)</text>
<text x="426.5" y="243">Cle,</text>
<text x="426.5" y="250.3">a_</text>
<text x="429.1" y="250.3">a_</text>
<text x="426.5" y="254.3">f-</text>
<text x="429.1" y="256.8">f-</text>
</g>
<g font-size="1.3">
<text x="20.1" y="129.1">cL</text>
<text x="12.6" y="179.9">LL</text>
<text x="426.7" y="230.8">f-</text>
</g>
<g font-size="1.1">
<text x="12.7" y="132.6">__Jl/]</text>
<text x="12.6" y="163.5">V)</text>
<text x="111.4" y="223.6">11</text>
<text x="114.5" y="223.6">11</text>
</g>
<text font-size="1" x="18.6" y="242.5">@</text>
</svg>
